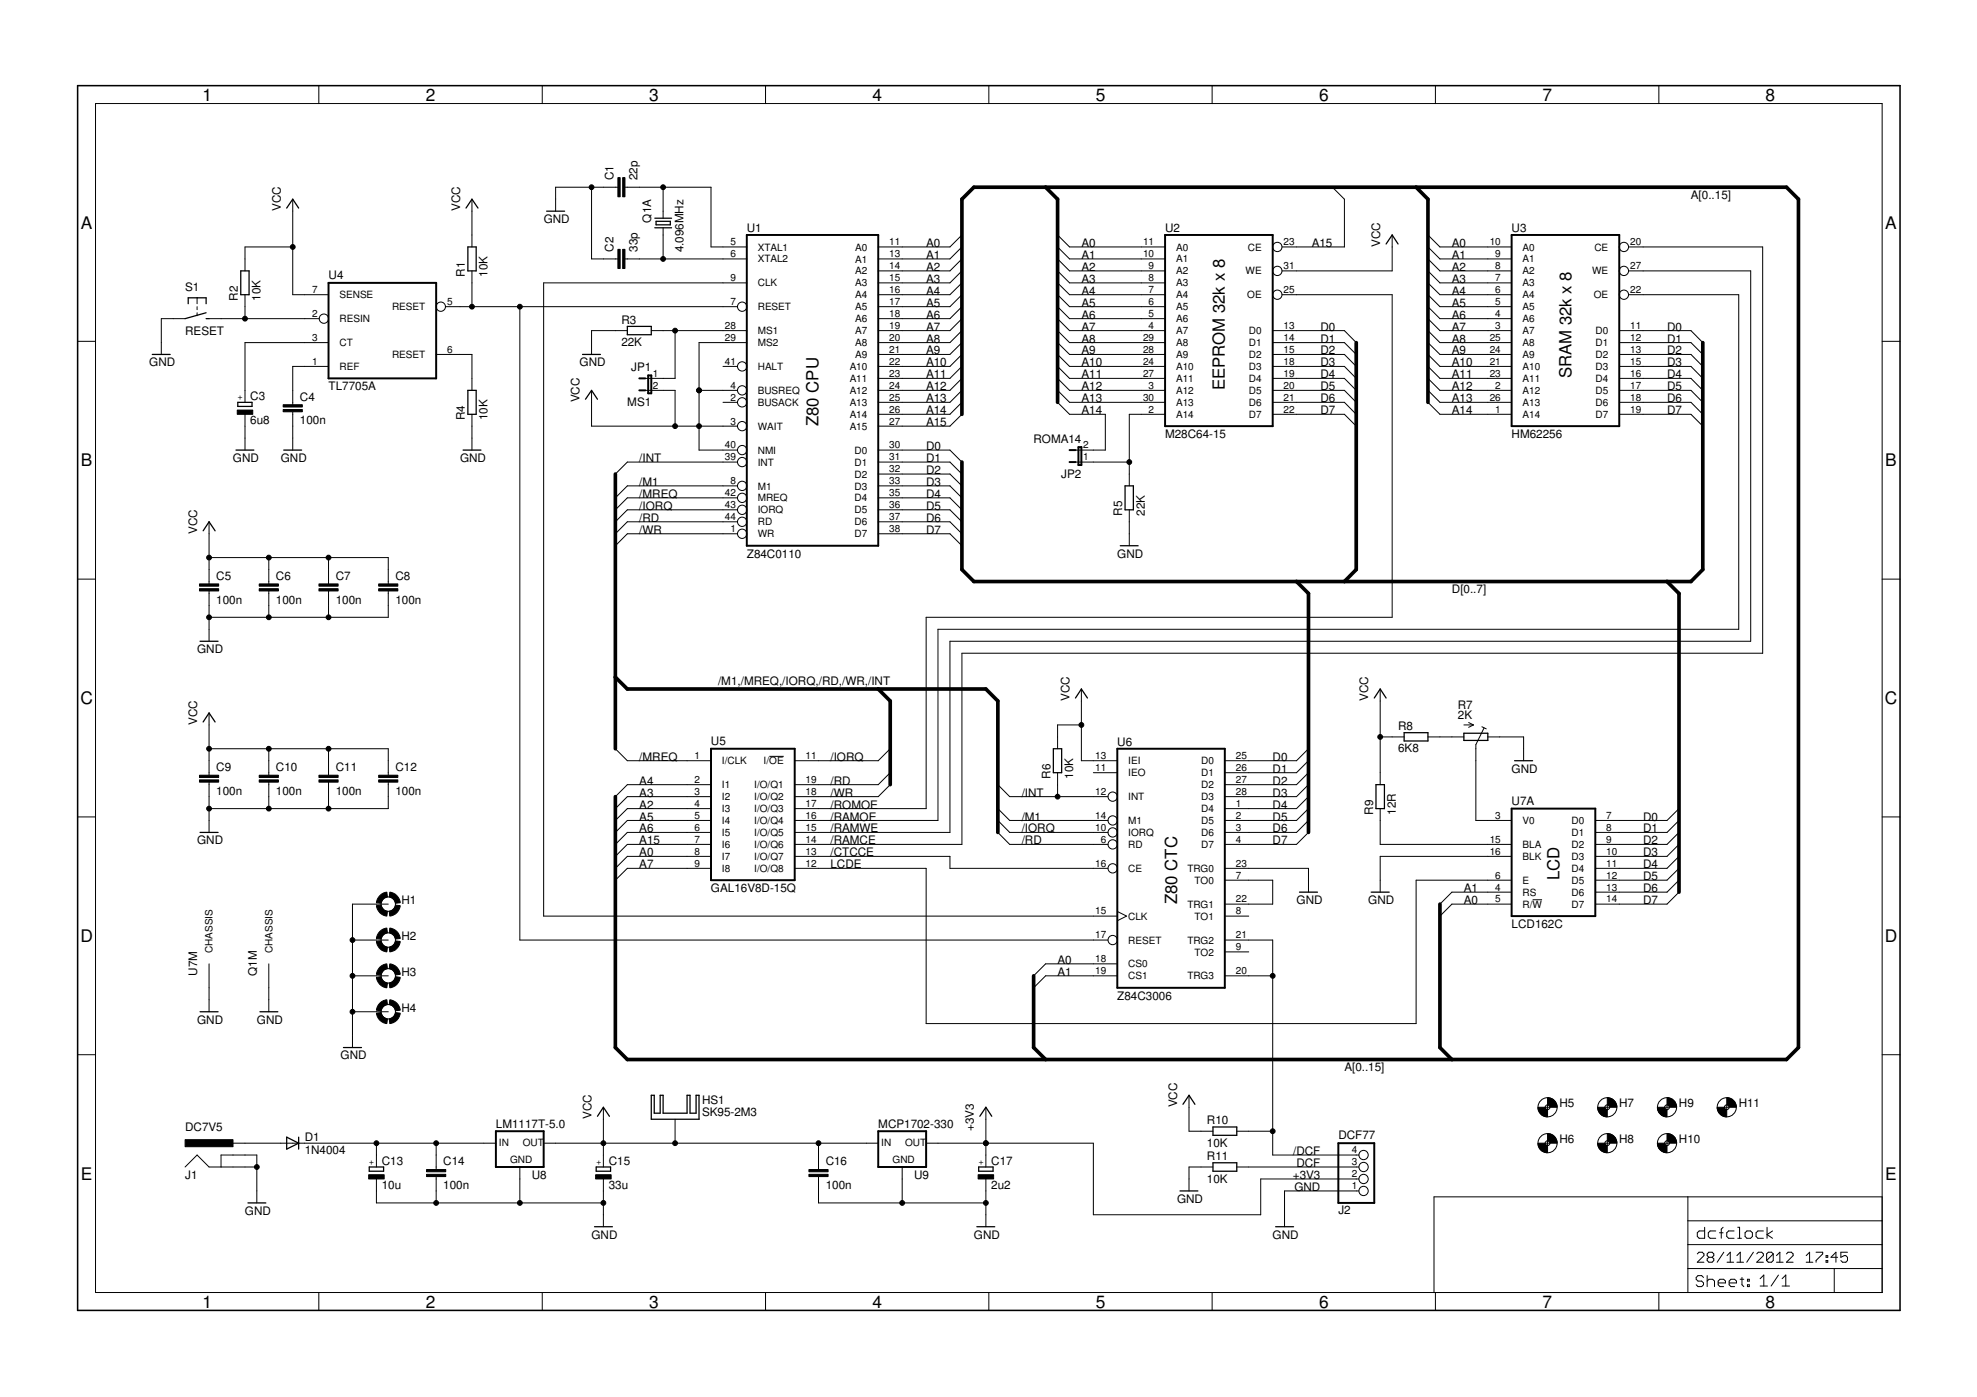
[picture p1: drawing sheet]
<svg xmlns="http://www.w3.org/2000/svg" width="297mm" height="210mm" viewBox="0 0 297 210" stroke-linecap="round" stroke-linejoin="round" font-family="sans-serif">
<g fill="none" stroke="#000" stroke-width=".15">
<path d="M14.4 15.6h268.4v178.6h-268.4zM47.9 12.9v2.7M81.5 12.9v2.7M115 12.9v2.7M148.6 12.9v2.7M182.1 12.9v2.7M215.7 12.9v2.7M249.2 12.9v2.7M44 37.1h-7.2v3.6M44 29.9v14.4h5.4M70.9 29.9v7.2M88.9 28.1v10.8h3.9"/>
<path d="M92.8 28.1h-9.3v3.6M93.9 28.1h12.9v9h5.4M93.9 38.9h18.3M99.6 28.1v4.7M99.6 34.2v4.7M144.5 35.3l-1.8 1.8h-10.7M144.5 37.1l-1.8 1.8h-10.7M144.5 38.9l-1.8 1.8h-10.7M158.9 35.3l1.8 1.8h14.3M158.9 37.1l1.8 1.8h14.3M158.9 38.9l1.8 1.8h14.3M200.2 28.1l1.8 1.8v7.2h-9.4"/>
<path d="M209.2 35.3v5.4h-16.6M214.5 35.3l1.8 1.8h10.8M214.5 37.1l1.8 1.8h10.8M214.5 38.9l1.8 1.8h10.8M244.7 37.1h20.1v61h-120.3v28.8h-25.1M11.7 51.3h2.7M27.8 47.9h-3.6v5.4M29.6 44.7v.9M29.6 46.1v.4M29.6 47v.4M31.4 47.9h16.6M36.8 44.3v3.6"/>
<path d="M49.4 51.5h-12.6v9M49.4 55.1h-5.4v5.7M65.5 53.3h5.4v5.4M66.9 46.1h43.9M70.9 40.7v5.4M78.1 46.1v95.1h88.4M88.9 58.7v5.3h21.9M94.3 49.7h-5.4v3.6M96.9 58.7h4.5v5.3M97.9 49.7h14.3M101.4 49.7v7.2h-4.5M105 58.7h5.8"/>
<path d="M108.6 55.1h2.2M112.2 42.5h-30.5v95.1h86.2M112.2 51.5h-7.2v16.1h5.8M144.5 40.7l-1.8 1.8h-10.7M144.5 42.5l-1.8 1.8h-10.7M144.5 44.3l-1.8 1.8h-10.7M144.5 46.1l-1.8 1.8h-10.7M144.5 47.9l-1.8 1.8h-10.7M144.5 49.7l-1.8 1.8h-10.7M144.5 51.5l-1.8 1.8h-10.7M144.5 53.3l-1.8 1.8h-10.7M144.5 55.1l-1.8 1.8h-10.7"/>
<path d="M144.5 56.9l-1.8 1.8h-10.7M144.5 58.7l-1.8 1.8h-10.7M158.9 40.7l1.8 1.8h14.3M158.9 42.5l1.8 1.8h14.3M158.9 44.3l1.8 1.8h14.3M158.9 46.1l1.8 1.8h14.3M158.9 47.9l1.8 1.8h14.3M158.9 49.7l1.8 1.8h14.3M158.9 51.5l1.8 1.8h14.3M158.9 53.3l1.8 1.8h14.3M158.9 55.1l1.8 1.8h14.3M158.9 56.9l1.8 1.8h14.3"/>
<path d="M158.9 58.7l1.8 1.8h14.3M191.2 49.7h10.8l1.8 1.8M191.2 51.5h10.8l1.8 1.8M191.2 53.3h10.8l1.8 1.8M191.2 55.1h10.8l1.8 1.8M191.2 56.9h10.8l1.8 1.8M191.2 58.7h10.8l1.8 1.8M192.6 44.3h16.6v48.5h-70.1v28.7h-19.7M214.5 40.7l1.8 1.8h10.8M214.5 42.5l1.8 1.8h10.8M214.5 44.3l1.8 1.8h10.8M214.5 46.1l1.8 1.8h10.8"/>
<path d="M214.5 47.9l1.8 1.8h10.8M214.5 49.7l1.8 1.8h10.8M214.5 51.5l1.8 1.8h10.8M214.5 53.3l1.8 1.8h10.8M214.5 55.1l1.8 1.8h10.8M214.5 56.9l1.8 1.8h10.8M214.5 58.7l1.8 1.8h10.8M243.3 49.7h10.8l1.7 1.8M243.3 51.5h10.8l1.7 1.8M243.3 53.3h10.8l1.7 1.8M243.3 55.1h10.8l1.7 1.8M243.3 56.9h10.8l1.7 1.8"/>
<path d="M243.3 58.7h10.8l1.7 1.8M244.7 40.7h18.3v55.7h-120.3v28.7h-23.3M244.7 44.3h16.5v50.3h-120.3v28.7h-21.5M282.8 51.3h2.7M31.4 78.4v9.3M36.8 62.3v5.3M44 61.9v5.7M70.9 62.3v5.3M108.6 60.5h2.2M110.8 69.4h-16.5l-1.8 1.8M110.8 73h-16.5l-1.8 1.8M110.8 74.8h-16.5l-1.8 1.8"/>
<path d="M110.8 76.6h-16.5l-1.8 1.8M110.8 78.4h-16.5l-1.8 1.8M132 67.6h10.7l1.8 1.8M132 69.4h10.7l1.8 1.8M132 71.2h10.7l1.8 1.8M132 73h10.7l1.8 1.8M132 74.8h10.7l1.8 1.8M132 76.6h10.7l1.8 1.8M132 78.4h10.7l1.8 1.8M144.5 60.5l-1.8 1.8h-10.7M144.5 62.3l-1.8 1.7h-10.7M158.9 60.5l1.8 1.8h5.4v5.3h-4.5"/>
<path d="M161.6 69.4h8.1M169.7 76.6v5.4M175 62.3h-5.3v10.7M191.2 60.5h10.8l1.8 1.8M191.2 62.3h10.8l1.8 1.7M214.5 60.5l1.8 1.8h10.8M243.3 60.5h10.8l1.7 1.8M243.3 62.3h10.8l1.7 1.7M11.7 87h2.7M31.4 88.8v7.6M31.4 83.8h26.9v3.9M40.4 83.8v3.9"/>
<path d="M40.4 88.8v4M49.4 83.8v3.9M49.4 88.8v4M58.3 88.8v4h-26.9M110.8 80.2h-16.5l-1.8 1.8M132 80.2h10.7l1.8 1.8M282.8 87h2.7M31.4 107.1v9.4M31.4 117.5v7.6M31.4 112.5h26.9v4M40.4 112.5v4M40.4 117.5v4"/>
<path d="M49.4 112.5v4M49.4 117.5v4M58.3 117.5v4h-26.9M92.5 112.5l1.8 1.8h12.5M106.8 117.9h-12.5l-1.8 1.8M106.8 119.7h-12.5l-1.8 1.8M115.6 113.6h2.2M133.8 112.5l-1.8 1.8h-12.6M133.8 116.1l-1.8 1.8h-12.6M133.8 117.9l-1.8 1.8h-12.6M149.9 117.9l1.8 1.8h14.8M158.9 116.1v3.6"/>
<path d="M162.5 103.5v10.8h5.4M162.5 108.9h-3.6v3.6M164.3 116.1h3.6M196.6 112.5l-1.8 1.8h-10.8M196.6 114.3l-1.8 1.8h-10.8M196.6 116.1l-1.8 1.8h-10.8M196.6 117.9l-1.8 1.8h-10.8M196.6 119.7l-1.8 1.8h-10.8M207.4 103.5v14.4M207.4 110.7h3.6M214.5 110.7h5.4M219.9 108.9h1.5"/>
<path d="M220.7 108.6l.7 .3M221.4 108.9l-.7 .4M222.7 109.2l.6 .3M223 109.4l-1.3 2.5v11.4h5.4M223.5 110.7h5.4v3.6M11.7 122.7h2.7M58.3 135.8h-5.3v21.6M106.8 121.5h-12.5l-1.8 1.8M106.8 123.3h-12.5l-1.8 1.8M106.8 125.1h-12.5l-1.8 1.8M106.8 126.9h-12.5l-1.8 1.8M106.8 130.5h-12.5l-1.8 1.7"/>
<path d="M106.8 128.7h-12.5l-1.8 1.8M119.4 130.5h19.7v23.3h73.7v-21.6h14.3M119.4 128.7h23.3v1.8h23.8M149.9 121.5l1.8 1.8h14.8M149.9 123.3l1.8 1.8h14.8M149.9 125.1l1.8 1.8h14.8M167.9 136.9l1.4 .7-1.4 .7M184 130.5h12.6v3.5M184 137.6h3.6M184 132.2h7.2v3.6h-7.2M196.6 121.5l-1.8 1.8h-10.8M196.6 123.3l-1.8 1.8h-10.8"/>
<path d="M196.6 125.1l-1.8 1.8h-10.8M207.4 121.5v5.4h19.7M227.1 135.8h-9l-1.8 1.8M227.1 128.7h-19.7v5.3M227.1 134h-9l-1.8 1.8M230.3 135.2h1.4M252.3 121.5l-1.8 1.8h-10.8M252.3 123.3l-1.8 1.8h-10.8M252.3 125.1l-1.8 1.8h-10.8M252.3 128.7l-1.8 1.8h-10.8M252.3 134l-1.8 1.8h-10.8M252.3 130.5l-1.8 1.7h-10.8"/>
<path d="M252.3 126.9l-1.8 1.8h-10.8M252.3 132.2l-1.8 1.8h-10.8M282.8 122.7h2.7M11.7 158.5h2.7M31.4 144.8v7.2M40.4 144.8v7.2M53 146.6h5.3M53 141.2h5.3M53 152h5.3M167.9 144.8h-10.8l-1.8 1.8M167.9 146.6h-10.8l-1.8 1.8M184 146.6h7.2"/>
<path d="M184 141.2h7.2v32.3h13M184 143h3.6M282.8 158.5h2.7M27.8 175.3l1.8-1.8 1.8 1.8h7.2M33.2 175.3v-1.8h5.4v7.2M35 171.8h39.5M56.6 171.8v3.5M56.6 177.1v3.6h34.1M65.5 171.8v3.9M65.5 176.8v3.9M78.1 175.3v5.4M81.7 171.8h50.3"/>
<path d="M90.7 166.4v8.9M90.7 177.1v7.2M101.4 168.2v3.6M123 171.8v3.9M123 176.8v3.9h25.1M135.6 175.3v5.4M139.1 171.8h25.2v10.7h25.1v-5.4h14.8M148.1 166.4v8.9M148.1 177.1v7.2M178.6 164.6v5.4h3.6M182.2 175.3h-3.6v3.6M185.8 175.3h18.4"/>
<path d="M185.8 170h5.4M204.2 178.9h-11.2v5.4M232.2 171.8h.7M232.2 166.4h.7M232.5 166v.7M232.5 171.4v.7M241.1 171.8h.8M241.1 166.4h.8M241.5 166v.7M241.5 171.4v.7M250.1 171.8h.7M250.1 166.4h.7"/>
<path d="M250.5 166v.7M250.5 171.4v.7M253.6 179.8v14.4M259.1 166.4h.7M259.4 166v.7M282.8 179.8h-67.3v14.4M47.9 194.2v2.7M81.5 194.2v2.7M115 194.2v2.7M148.6 194.2v2.7M182.1 194.2v2.7M215.7 194.2v2.7"/>
<path d="M249.2 194.2v2.7M253.6 190.6h29.2M253.6 187h29.2M253.6 183.4h29.2M255 188.4l.3-.2h.5l.2 .2v.3l-1 1h1M255.9 191.9l-.2-.2h-.6l-.3 .2v.3l.3 .3h.6l.2 .3v.2l-.2 .3h-.6l-.3-.3M256.1 184.4v1.7h-.8l-.3-.3v-.6l.3-.2h.8M256.5 191.7v1.6M256.5 192.5l.3-.3h.5l.3 .3v.8M256.8 188.9l-.3 .2v.3l.3 .3h.4l.3-.3v-.3l-.3-.2M256.8 188.9l-.3-.2v-.3l.3-.2h.4l.3 .2v.3l-.3 .2M256.8 188.9h.4"/>
<path d="M257.8 185h-.9l-.2 .2v.6l.2 .3h.9M258.1 192.8h1.1v-.3l-.2-.3h-.6l-.3 .3v.5l.3 .3h.6M258.3 185.2h.6M258.9 184.4l-.3 .3v1.4M259 188.2l-1 1.5M259.5 189.7h1M259.5 188.7l.5-.5v1.5M259.8 192.8h1.1v-.3l-.3-.3h-.5l-.3 .3v.5l.3 .3h.5M260.5 185h-.8l-.3 .2v.6l.3 .3h.8M261 189.7h1M261 188.7l.5-.5v1.5M261.1 186.1h.5"/>
<path d="M261.1 184.4h.3v1.7M261.5 192.2h.5M261.7 191.9v1.1l.3 .3M262.5 185h.5l.3 .2v.6l-.3 .3h-.5l-.3-.3v-.6zM262.6 192.2h.2v.3h-.2zM262.6 193h.2v.3h-.2zM263.4 188.2l-1 1.5M263.9 188.4l.3-.2h.5l.2 .2v.3l-1 1h1M264.5 192.1l.5-.5v1.6M264.5 193.2h1.1M264.9 185h-.8l-.3 .2v.6l.3 .3h.8M265.5 184.4v1.7"/>
<path d="M266.3 185l-.8 .5 .8 .6M266.4 188.4v1l-.2 .3h-.5l-.3-.3M266.4 188.4l-.2-.2h-.5l-.3 .2v1M266.4 188.4l-1 1M266.9 189.7h1M266.9 188.7l.5-.5v1.5M267.2 191.6l-1.1 1.6M267.8 193.2h1.1M267.8 192.1l.5-.5v1.6M268.4 188.4l.2-.2h.6l.2 .2v.3l-1 1h1M271.4 189.7h1M271.4 188.7l.5-.5v1.5"/>
<path d="M272.9 188.2h1v.2l-1 1v.3M274.4 189.4h.2v.3h-.2zM274.4 188.7h.2v.2h-.2zM275.6 190.6v3.6M276.1 188.9h-1l.7-.7v1.5M277.6 188.2h-1v.7l.5-.2h.2l.3 .2v.5l-.3 .3h-.5l-.2-.3"/>
<circle cx="191.9" cy="37.1" r=".7"/>
<circle cx="244" cy="37.1" r=".7"/>
<circle cx="48.7" cy="47.9" r=".7"/>
<circle cx="66.2" cy="46.1" r=".7"/>
<circle cx="111.5" cy="55.1" r=".7"/>
<circle cx="111.5" cy="58.7" r=".7"/>
<circle cx="111.5" cy="46.1" r=".7"/>
<circle cx="191.9" cy="44.3" r=".7"/>
<circle cx="191.9" cy="40.7" r=".7"/>
<circle cx="244" cy="44.3" r=".7"/>
<circle cx="244" cy="40.7" r=".7"/>
<circle cx="111.5" cy="69.4" r=".7"/>
<circle cx="111.5" cy="74.8" r=".7"/>
<circle cx="111.5" cy="73" r=".7"/>
<circle cx="111.5" cy="67.6" r=".7"/>
<circle cx="111.5" cy="64" r=".7"/>
<circle cx="111.5" cy="60.5" r=".7"/>
<circle cx="111.5" cy="78.4" r=".7"/>
<circle cx="111.5" cy="76.6" r=".7"/>
<circle cx="111.5" cy="80.2" r=".7"/>
<circle cx="167.2" cy="119.7" r=".7"/>
<circle cx="58.3" cy="135.8" r="1.08"/>
<circle cx="167.2" cy="123.3" r=".7"/>
<circle cx="167.2" cy="125.1" r=".7"/>
<circle cx="167.2" cy="130.5" r=".7"/>
<circle cx="167.2" cy="126.9" r=".7"/>
<circle cx="58.3" cy="152" r="1.08"/>
<circle cx="58.3" cy="141.2" r="1.08"/>
<circle cx="58.3" cy="146.6" r="1.08"/>
<circle cx="167.2" cy="141.2" r=".7"/>
<circle cx="204.9" cy="178.9" r=".7"/>
<circle cx="204.9" cy="173.5" r=".7"/>
<circle cx="204.9" cy="177.1" r=".7"/>
<circle cx="204.9" cy="175.3" r=".7"/>
<circle cx="232.5" cy="171.8" r="1.44"/>
<circle cx="232.5" cy="166.4" r="1.44"/>
<circle cx="232.5" cy="171.8" r=".36"/>
<circle cx="232.5" cy="166.4" r=".36"/>
<circle cx="241.5" cy="171.8" r="1.44"/>
<circle cx="241.5" cy="166.4" r="1.44"/>
<circle cx="241.5" cy="166.4" r=".36"/>
<circle cx="241.5" cy="171.8" r=".36"/>
<circle cx="250.5" cy="171.8" r="1.44"/>
<circle cx="250.5" cy="166.4" r="1.44"/>
<circle cx="250.5" cy="171.8" r=".36"/>
<circle cx="250.5" cy="166.4" r=".36"/>
<circle cx="259.4" cy="166.4" r="1.44"/>
<circle cx="259.4" cy="166.4" r=".36"/>
</g>
<path d="M11.7 12.9h273.8v184h-273.8z" fill="none" stroke="#000" stroke-width=".23"/>
<g fill="none" stroke="#000" stroke-width=".3">
<path d="M112.2 35.3h19.8v46.7h-19.8zM175 35.3h16.2v28.7h-16.2zM227.1 35.3h16.2v28.7h-16.2zM49.4 42.5h16.1v14.4h-16.1zM96.1 56.9h.8M96.1 58.7h.8M97.4 56.4h.5v2.7h-.5zM160.7 69.4h.9M160.7 67.6h.9M162 67.2h.5v2.7h-.5zM106.8 112.5h12.6v19.7h-12.6zM167.9 112.5h16.1v35.9h-16.1z"/>
<path d="M227.1 121.5h12.6v16.1h-12.6zM74.5 170h7.2v5.3h-7.2zM132 170h7.1v5.3h-7.1zM201.1 171.8h5.4v8.9h-5.4z"/>
</g>
<g fill="none" stroke="#000" stroke-width=".19">
<path d="M43.1 31.3l.9-1.4 .9 1.4M70 31.3l.9-1.4 .9 1.4M70.3 37.1h1.2v3.6h-1.2zM82.1 31.7h2.7M98.4 34.2h2.5M98.4 32.8h2.5M98.6 33.3h2.1v.5h-2.1zM208.3 36.7l.9-1.4 .9 1.4M22.9 53.3h2.7M28.3 45.6v-.9h2.7v.9M31 47.9h.4M31 47l-3.2 .9"/>
<path d="M36.2 40.7h1.2v3.6h-1.2zM70.3 58.7h1.2v3.6h-1.2zM87.5 53.3h2.7M88 60l.9-1.3 .9 1.3M94.3 49h3.6v1.3h-3.6zM30.5 79.8l.9-1.4 .9 1.4M35.5 67.6h2.6M35.7 60.5h2.2v.6h-2.2zM42.6 67.6h2.7M69.6 67.6h2.7M169 73h1.3v3.6h-1.3zM30.1 96.4h2.7"/>
<path d="M168.3 82h2.7M30.5 108.5l.9-1.4 .9 1.4M158.3 112.5h1.2v3.6h-1.2zM161.6 104.9l.9-1.4 .9 1.4M206.5 104.9l.9-1.4 .9 1.4M206.7 117.9h1.3v3.6h-1.3zM211 110.1h3.5v1.2h-3.5zM219.9 110.2h3.6v1.1h-3.6zM227.6 114.3h2.7M30.1 125.1h2.7M195.2 134h2.8M206 134h2.7"/>
<path d="M30.1 152h2.7M39.1 152h2.6M51.6 157.4h2.7M43.1 170.9l1.8 .9-1.8 .9zM44.9 170.9v1.8M55.5 175.3h2.1v.7h-2.1zM89.6 175.3h2.1v.7h-2.1zM89.8 167.7l.9-1.3 .9 1.3M97.9 164.6h.4v2.7h.9v-2.7h.4v2.7h3.6v-2.7h.5v2.7h.9v-2.7h.4v3.6h-7.1zM147 175.3h2.2v.7h-2.2zM147.2 167.7l.9-1.3 .9 1.3M177.3 178.9h2.7"/>
<path d="M177.7 165.9l.9-1.3 .9 1.3M182.2 174.7h3.6v1.3h-3.6zM182.2 169.3h3.6v1.3h-3.6zM37.3 180.7h2.6M89.3 184.3h2.7M146.8 184.3h2.7M191.7 184.3h2.7"/>
</g>
<g fill="#000" stroke="#000" stroke-width=".15">
<path d="M92.8 26.7h.4v2.9h-.4zM92.8 37.5h.4v2.8h-.4zM93.6 26.7h.3v2.9h-.3zM93.6 37.5h.3v2.8h-.3zM35.6 61.6h2.4v.7h-2.4zM42.5 61.5h2.9v.4h-2.9zM42.5 60.8h2.9v.4h-2.9zM30 88.5h2.9v.3h-2.9zM30 87.7h2.9v.4h-2.9zM38.9 88.5h2.9v.3h-2.9zM38.9 87.7h2.9v.4h-2.9zM47.9 88.5h2.9v.3h-2.9z"/>
<path d="M47.9 87.7h2.9v.4h-2.9zM56.9 88.5h2.9v.3h-2.9zM56.9 87.7h2.9v.4h-2.9zM30 117.2h2.9v.3h-2.9zM30 116.5h2.9v.3h-2.9zM38.9 117.2h2.9v.3h-2.9zM38.9 116.5h2.9v.3h-2.9zM47.9 117.2h2.9v.3h-2.9zM47.9 116.5h2.9v.3h-2.9zM56.9 117.2h2.9v.3h-2.9zM56.9 116.5h2.9v.3h-2.9zM27.8 171.2h7.2v1.1h-7.2z"/>
<path d="M55.4 176.5h2.3v.6h-2.3zM64.1 176.4h2.9v.4h-2.9zM64.1 175.7h2.9v.4h-2.9zM89.5 176.5h2.3v.6h-2.3zM121.5 176.4h2.9v.4h-2.9zM121.5 175.7h2.9v.4h-2.9zM147 176.5h2.3v.6h-2.3z"/>
</g>
<g fill="#000" stroke="#000" stroke-width=".15">
<path d="M56.6 136.1l.7-.1a1.16 1.16 0 0 0 .9 .9l-.1 .7a1.77 1.77 0 0 1-1.5-1.5z" fill-rule="evenodd"/>
<path d="M57.1 134.6a1.57 1.57 0 0 1 1-.6l.1 .8a1.08 1.08 0 0 0-.9 .9l-.7-.1 .1-.5z" fill-rule="evenodd"/>
<path d="M58.5 136.9a1.09 1.09 0 0 0 .9-.9l.7 .1a1.77 1.77 0 0 1-1.5 1.5z" fill-rule="evenodd"/>
<path d="M58.6 134a1.82 1.82 0 0 1 1.5 1.6l-.7 .1a1.15 1.15 0 0 0-.9-.9z" fill-rule="evenodd"/>
<path d="M56.6 141.5l.7-.1a1.15 1.15 0 0 0 .9 .9l-.1 .7a1.77 1.77 0 0 1-1.5-1.5z" fill-rule="evenodd"/>
<path d="M56.6 146.9l.7-.2a1.15 1.15 0 0 0 .9 1l-.1 .7a1.77 1.77 0 0 1-1.5-1.5z" fill-rule="evenodd"/>
<path d="M56.6 152.2l.7-.1a1.15 1.15 0 0 0 .9 1l-.1 .7a1.77 1.77 0 0 1-1.5-1.6z" fill-rule="evenodd"/>
<path d="M57.1 140l.5-.4 .5-.2 .1 .8a1.09 1.09 0 0 0-.9 .9l-.7-.1 .1-.5z" fill-rule="evenodd"/>
<path d="M57.1 145.3l.5-.4 .5-.1 .1 .7a1.08 1.08 0 0 0-.9 1l-.7-.1 .1-.5z" fill-rule="evenodd"/>
<path d="M57.1 150.7l.5-.4 .5-.1 .1 .7a1.15 1.15 0 0 0-.9 1l-.7-.1 .1-.5z" fill-rule="evenodd"/>
<path d="M58.5 142.3a1.15 1.15 0 0 0 .9-.9l.7 .1a1.77 1.77 0 0 1-1.5 1.5z" fill-rule="evenodd"/>
<path d="M58.5 147.7a1.08 1.08 0 0 0 .9-1l.7 .2a1.77 1.77 0 0 1-1.5 1.5z" fill-rule="evenodd"/>
<path d="M58.5 153.1a1.15 1.15 0 0 0 .9-1l.7 .1a1.77 1.77 0 0 1-1.5 1.6z" fill-rule="evenodd"/>
<path d="M58.6 139.4a1.77 1.77 0 0 1 1.5 1.6l-.7 .1a1.11 1.11 0 0 0-.9-.9z" fill-rule="evenodd"/>
<path d="M58.6 144.8a1.77 1.77 0 0 1 1.5 1.6l-.7 .1a1.15 1.15 0 0 0-.9-1z" fill-rule="evenodd"/>
<path d="M58.6 150.2a1.77 1.77 0 0 1 1.5 1.6l-.7 .1a1.15 1.15 0 0 0-.9-1z" fill-rule="evenodd"/>
<path d="M231.1 166.4h1.1l.1 .2 .2 .1v1.1a1.41 1.41 0 0 1-1.4-1.4z" fill-rule="evenodd"/>
<path d="M231.1 171.8h1.1l.1 .2 .2 .1v1.1a1.38 1.38 0 0 1-1.4-1.4z" fill-rule="evenodd"/>
<path d="M232.5 164.9a1.45 1.45 0 0 1 1.5 1.5h-1.1l-.1-.3-.3-.1z" fill-rule="evenodd"/>
<path d="M232.5 170.3a1.41 1.41 0 0 1 1.5 1.5h-1.1l-.1-.3-.3-.1z" fill-rule="evenodd"/>
<path d="M240.1 166.4h1l.1 .2 .3 .1v1.1a1.41 1.41 0 0 1-1.4-1.4z" fill-rule="evenodd"/>
<path d="M240.1 171.8h1l.1 .2 .3 .1v1.1a1.38 1.38 0 0 1-1.4-1.4z" fill-rule="evenodd"/>
<path d="M241.5 164.9a1.45 1.45 0 0 1 1.4 1.5h-1l-.2-.3-.2-.1z" fill-rule="evenodd"/>
<path d="M241.5 170.3a1.41 1.41 0 0 1 1.4 1.5h-1l-.2-.3-.2-.1z" fill-rule="evenodd"/>
<path d="M249 166.4h1.1l.1 .2 .3 .1v1.1a1.45 1.45 0 0 1-1.5-1.4z" fill-rule="evenodd"/>
<path d="M249 171.8h1.1l.1 .2 .3 .1v1.1a1.41 1.41 0 0 1-1.5-1.4z" fill-rule="evenodd"/>
<path d="M250.5 164.9a1.45 1.45 0 0 1 1.4 1.5h-1.1l-.1-.3-.2-.1z" fill-rule="evenodd"/>
<path d="M250.5 170.3a1.41 1.41 0 0 1 1.4 1.5h-1.1l-.1-.3-.2-.1z" fill-rule="evenodd"/>
<path d="M258 166.4h1.1l.1 .2 .2 .1v1.1a1.45 1.45 0 0 1-1.4-1.4z" fill-rule="evenodd"/>
<path d="M259.4 164.9a1.45 1.45 0 0 1 1.5 1.5h-1.1l-.1-.3-.3-.1z" fill-rule="evenodd"/>
<circle cx="44" cy="37.1" r=".36"/>
<circle cx="88.9" cy="28.1" r=".36"/>
<circle cx="99.6" cy="28.1" r=".36"/>
<circle cx="99.6" cy="38.9" r=".36"/>
<circle cx="36.8" cy="47.9" r=".36"/>
<circle cx="70.9" cy="46.1" r=".36"/>
<circle cx="78.1" cy="46.1" r=".36"/>
<circle cx="101.4" cy="49.7" r=".36"/>
<circle cx="105" cy="58.7" r=".36"/>
<circle cx="101.4" cy="64" r=".36"/>
<circle cx="105" cy="64" r=".36"/>
<circle cx="169.7" cy="69.4" r=".36"/>
<circle cx="31.4" cy="83.8" r=".36"/>
<circle cx="31.4" cy="92.8" r=".36"/>
<circle cx="40.4" cy="83.8" r=".36"/>
<circle cx="40.4" cy="92.8" r=".36"/>
<circle cx="49.4" cy="83.8" r=".36"/>
<circle cx="49.4" cy="92.8" r=".36"/>
<circle cx="31.4" cy="112.5" r=".36"/>
<circle cx="40.4" cy="112.5" r=".36"/>
<circle cx="49.4" cy="112.5" r=".36"/>
<circle cx="158.9" cy="119.7" r=".36"/>
<circle cx="162.5" cy="108.9" r=".36"/>
<circle cx="207.4" cy="110.7" r=".36"/>
<circle cx="31.4" cy="121.5" r=".36"/>
<circle cx="40.4" cy="121.5" r=".36"/>
<circle cx="49.4" cy="121.5" r=".36"/>
<circle cx="53" cy="146.6" r=".36"/>
<circle cx="53" cy="141.2" r=".36"/>
<circle cx="53" cy="152" r=".36"/>
<circle cx="191.2" cy="146.6" r=".36"/>
<circle cx="38.6" cy="175.3" r=".36"/>
<circle cx="56.6" cy="171.8" r=".36"/>
<circle cx="65.5" cy="171.8" r=".36"/>
<circle cx="90.7" cy="171.8" r=".36"/>
<circle cx="101.4" cy="171.8" r=".36"/>
<circle cx="123" cy="171.8" r=".36"/>
<circle cx="148.1" cy="171.8" r=".36"/>
<circle cx="191.2" cy="170" r=".36"/>
<circle cx="65.5" cy="180.7" r=".36"/>
<circle cx="78.1" cy="180.7" r=".36"/>
<circle cx="90.7" cy="180.7" r=".36"/>
<circle cx="135.6" cy="180.7" r=".36"/>
<circle cx="148.1" cy="180.7" r=".36"/>
</g>
<path d="M157.1 28.1l1.8 1.8v30.6M212.8 28.1l1.7 1.8v30.6M203.8 51.5v34.1l-1.8 1.8M255.8 51.5v34.1l-1.7 1.8h-107.8l-1.8-1.8v-16.2M92.5 71.2v41.3M144.5 62.3v-32.4l1.8-1.8h122.1l1.8 1.8v127.5l-1.8 1.8h-174.1l-1.8-1.8v-37.7M194.8 87.4l1.8 1.8v35.9M250.5 87.4l1.8 1.8v44.8M92.5 101.7l1.8 1.8h53.8l1.8 1.8v19.8M132 103.5l1.8 1.8v12.6M216.3 135.8v21.6l1.8 1.8M155.3 146.6v10.8l1.8 1.8" fill="none" stroke="#000" stroke-width=".55"/>
<g font-size="2.6">
<text x="30.4" y="15.1">1</text>
<text x="64" y="15.1">2</text>
<text x="97.5" y="15.1">3</text>
<text x="131.1" y="15.1">4</text>
<text x="164.6" y="15.1">5</text>
<text x="198.2" y="15.1">6</text>
<text x="231.7" y="15.1">7</text>
<text x="265.3" y="15.1">8</text>
<text x="12.1" y="34.3">A</text>
<text x="283.3" y="34.3">A</text>
<text x="12.1" y="70.1">B</text>
<text x="283.3" y="70.1">B</text>
<text x="12.1" y="105.8">C</text>
<text x="283.2" y="105.8">C</text>
<text x="12.1" y="141.5">D</text>
<text x="283.2" y="141.5">D</text>
<text x="12.1" y="177.2">E</text>
<text x="283.3" y="177.2">E</text>
<text x="30.4" y="196.5">1</text>
<text x="64" y="196.5">2</text>
<text x="97.5" y="196.5">3</text>
<text x="131.1" y="196.5">4</text>
<text x="164.6" y="196.5">5</text>
<text x="198.2" y="196.5">6</text>
<text x="231.7" y="196.5">7</text>
<text x="265.3" y="196.5">8</text>
</g>
<g font-size="2.5">
<text x="184" y="58.7" transform="rotate(-90 184 58.7)">EEPROM 32k x 8</text>
<text x="236.1" y="56.9" transform="rotate(-90 236.1 56.9)">SRAM 32k x 8</text>
<text x="123" y="64" transform="rotate(-90 123 64)">Z80 CPU</text>
<text x="176.8" y="135.9" transform="rotate(-90 176.8 135.9)">Z80 CTC</text>
<text x="234.3" y="132.3" transform="rotate(-90 234.3 132.3)">LCD</text>
</g>
<g font-size="1.8">
<text x="92.2" y="27.1" transform="rotate(-90 92.2 27.1)">C1</text>
<text x="95.8" y="27.1" transform="rotate(-90 95.8 27.1)">22p</text>
<text x="254.1" y="29.9">A[0..15]</text>
<text x="42.2" y="31.7" transform="rotate(-90 42.2 31.7)">VCC</text>
<text x="69.1" y="31.7" transform="rotate(-90 69.1 31.7)">VCC</text>
<text x="81.7" y="33.5">GND</text>
<text x="97.8" y="33.4" transform="rotate(-90 97.8 33.4)">Q1A</text>
<text x="112.2" y="34.9">U1</text>
<text x="175.1" y="34.9">U2</text>
<text x="227.1" y="34.9">U3</text>
<text x="49.4" y="42">U4</text>
<text x="69.9" y="41.6" transform="rotate(-90 69.9 41.6)">R1</text>
<text x="73.2" y="41.6" transform="rotate(-90 73.2 41.6)">10K</text>
<text x="92.2" y="37.8" transform="rotate(-90 92.2 37.8)">C2</text>
<text x="95.8" y="37.8" transform="rotate(-90 95.8 37.8)">33p</text>
<text x="102.7" y="37.9" transform="rotate(-90 102.7 37.9)">4.096MHz</text>
<text x="139.1" y="40.7">A2</text>
<text x="139.1" y="38.9">A1</text>
<text x="139.1" y="37.1">A0</text>
<text x="162.5" y="40.7">A2</text>
<text x="162.5" y="38.9">A1</text>
<text x="162.5" y="37.1">A0</text>
<text x="197.1" y="37.1">A15</text>
<text x="207.4" y="37.1" transform="rotate(-90 207.4 37.1)">VCC</text>
<text x="218.1" y="40.7">A2</text>
<text x="218.1" y="38.9">A1</text>
<text x="218.1" y="37.1">A0</text>
<text x="27.8" y="43.7">S1</text>
<text x="35.7" y="45.2" transform="rotate(-90 35.7 45.2)">R2</text>
<text x="39.1" y="45.2" transform="rotate(-90 39.1 45.2)">10K</text>
<text x="139.1" y="47.9">A6</text>
<text x="139.1" y="46.1">A5</text>
<text x="139.1" y="44.3">A4</text>
<text x="139.1" y="42.5">A3</text>
<text x="162.5" y="47.9">A6</text>
<text x="162.5" y="46.1">A5</text>
<text x="162.5" y="44.3">A4</text>
<text x="162.5" y="42.5">A3</text>
<text x="218.1" y="47.9">A6</text>
<text x="218.1" y="46.1">A5</text>
<text x="218.1" y="44.3">A4</text>
<text x="218.1" y="42.5">A3</text>
<text x="27.8" y="50.4">RESET</text>
<text x="93.4" y="52">22K</text>
<text x="93.4" y="48.6">R3</text>
<text x="139.1" y="53.3">A9</text>
<text x="139.1" y="51.5">A8</text>
<text x="139.1" y="49.7">A7</text>
<text x="162.5" y="53.3">A9</text>
<text x="162.5" y="51.5">A8</text>
<text x="162.5" y="49.7">A7</text>
<text x="198.4" y="49.7">D0</text>
<text x="198.4" y="51.5">D1</text>
<text x="198.4" y="53.3">D2</text>
<text x="218.1" y="53.3">A9</text>
<text x="218.1" y="51.5">A8</text>
<text x="218.1" y="49.7">A7</text>
<text x="250.5" y="49.7">D0</text>
<text x="250.5" y="51.5">D1</text>
<text x="250.5" y="53.3">D2</text>
<text x="22.4" y="55.1">GND</text>
<text x="49.4" y="58.7">TL7705A</text>
<text x="87.1" y="55.1">GND</text>
<text x="94.8" y="55.8">JP1</text>
<text x="139.1" y="58.7">A12</text>
<text x="139.1" y="56.9">A11</text>
<text x="139.1" y="55.1">A10</text>
<text x="162.5" y="58.7">A12</text>
<text x="162.5" y="56.9">A11</text>
<text x="162.5" y="55.1">A10</text>
<text x="198.4" y="55.1">D3</text>
<text x="198.4" y="56.9">D4</text>
<text x="198.4" y="58.7">D5</text>
<text x="218.1" y="58.7">A12</text>
<text x="218.1" y="56.9">A11</text>
<text x="218.1" y="55.1">A10</text>
<text x="250.5" y="55.1">D3</text>
<text x="250.5" y="56.9">D4</text>
<text x="250.5" y="58.7">D5</text>
<text x="37.6" y="63.7">6u8</text>
<text x="37.6" y="60.1">C3</text>
<text x="45.1" y="63.8">100n</text>
<text x="45.1" y="60.2">C4</text>
<text x="69.9" y="63.1" transform="rotate(-90 69.9 63.1)">R4</text>
<text x="73.2" y="63.1" transform="rotate(-90 73.2 63.1)">10K</text>
<text x="87.1" y="60.4" transform="rotate(-90 87.1 60.4)">VCC</text>
<text x="94.2" y="61">MS1</text>
<text x="139.1" y="62.2">A14</text>
<text x="139.1" y="60.4">A13</text>
<text x="139.1" y="64">A15</text>
<text x="162.5" y="62.2">A14</text>
<text x="162.5" y="60.4">A13</text>
<text x="175.1" y="65.8">M28C64-15</text>
<text x="198.4" y="60.4">D6</text>
<text x="198.4" y="62.2">D7</text>
<text x="218.1" y="62.2">A14</text>
<text x="218.1" y="60.4">A13</text>
<text x="227.1" y="65.8">HM62256</text>
<text x="250.5" y="60.4">D6</text>
<text x="250.5" y="62.2">D7</text>
<text x="35" y="69.4">GND</text>
<text x="42.2" y="69.4">GND</text>
<text x="69.1" y="69.4">GND</text>
<text x="96.1" y="69.4">/INT</text>
<text x="139.1" y="67.6">D0</text>
<text x="139.1" y="69.4">D1</text>
<text x="139.1" y="71.2">D2</text>
<text x="155.3" y="66.5">ROMA14</text>
<text x="159.5" y="71.7">JP2</text>
<text x="96.1" y="73">/M1</text>
<text x="96.1" y="74.8">/MREQ</text>
<text x="96.1" y="76.6">/IORQ</text>
<text x="139.1" y="73">D3</text>
<text x="139.1" y="74.8">D4</text>
<text x="139.1" y="76.6">D5</text>
<text x="168.6" y="77.5" transform="rotate(-90 168.6 77.5)">R5</text>
<text x="172" y="77.5" transform="rotate(-90 172 77.5)">22K</text>
<text x="29.6" y="80.2" transform="rotate(-90 29.6 80.2)">VCC</text>
<text x="96.1" y="78.4">/RD</text>
<text x="96.1" y="80.2">/WR</text>
<text x="112.2" y="83.8">Z84C0110</text>
<text x="139.1" y="78.4">D6</text>
<text x="139.1" y="80.2">D7</text>
<text x="167.9" y="83.8">GND</text>
<text x="32.5" y="87.1">C5</text>
<text x="41.5" y="87.1">C6</text>
<text x="50.4" y="87.1">C7</text>
<text x="59.4" y="87.1">C8</text>
<text x="218.1" y="89.2">D[0..7]</text>
<text x="32.5" y="90.7">100n</text>
<text x="41.5" y="90.7">100n</text>
<text x="50.4" y="90.7">100n</text>
<text x="59.4" y="90.7">100n</text>
<text x="29.6" y="98.1">GND</text>
<text x="107.9" y="103">/M1,/MREQ,/IORQ,/RD,/WR,/INT</text>
<text x="160.7" y="105.3" transform="rotate(-90 160.7 105.3)">VCC</text>
<text x="205.6" y="105.3" transform="rotate(-90 205.6 105.3)">VCC</text>
<text x="219" y="106.5">R7</text>
<text x="29.6" y="108.9" transform="rotate(-90 29.6 108.9)">VCC</text>
<text x="106.8" y="112">U5</text>
<text x="167.9" y="112.1">U6</text>
<text x="210.1" y="113">6K8</text>
<text x="210.1" y="109.7">R8</text>
<text x="219" y="108">2K</text>
<text x="32.5" y="119.4">100n</text>
<text x="32.5" y="115.8">C9</text>
<text x="41.5" y="119.4">100n</text>
<text x="41.5" y="115.8">C10</text>
<text x="50.4" y="119.4">100n</text>
<text x="50.4" y="115.8">C11</text>
<text x="59.4" y="119.4">100n</text>
<text x="59.4" y="115.8">C12</text>
<text x="96.1" y="117.9">A4</text>
<text x="96.1" y="119.7">A3</text>
<text x="96.1" y="114.3">/MREQ</text>
<text x="124.8" y="114.3">/IORQ</text>
<text x="124.8" y="117.9">/RD</text>
<text x="124.8" y="119.7">/WR</text>
<text x="153.5" y="119.7">/INT</text>
<text x="157.8" y="117" transform="rotate(-90 157.8 117)">R6</text>
<text x="161.2" y="117" transform="rotate(-90 161.2 117)">10K</text>
<text x="191.2" y="114.3">D0</text>
<text x="191.2" y="116.1">D1</text>
<text x="191.2" y="117.9">D2</text>
<text x="191.2" y="119.7">D3</text>
<text x="227.1" y="116.1">GND</text>
<text x="96.1" y="125.1">A6</text>
<text x="96.1" y="123.3">A5</text>
<text x="96.1" y="121.5">A2</text>
<text x="124.8" y="121.5">/ROMOE</text>
<text x="124.8" y="123.3">/RAMOE</text>
<text x="124.8" y="125.1">/RAMWE</text>
<text x="153.5" y="123.3">/M1</text>
<text x="153.5" y="125.1">/IORQ</text>
<text x="191.2" y="121.5">D4</text>
<text x="191.2" y="123.3">D5</text>
<text x="191.2" y="125.1">D6</text>
<text x="206.3" y="122.4" transform="rotate(-90 206.3 122.4)">R9</text>
<text x="209.7" y="122.4" transform="rotate(-90 209.7 122.4)">12R</text>
<text x="227.1" y="120.9">U7A</text>
<text x="246.9" y="123.3">D0</text>
<text x="246.9" y="125.1">D1</text>
<text x="29.6" y="126.9">GND</text>
<text x="96.1" y="130.5">A7</text>
<text x="96.1" y="128.7">A0</text>
<text x="96.1" y="126.9">A15</text>
<text x="124.8" y="128.7">/CTCCE</text>
<text x="124.8" y="130.5">LCDE</text>
<text x="124.8" y="126.9">/RAMCE</text>
<text x="153.5" y="126.9">/RD</text>
<text x="191.2" y="126.9">D7</text>
<text x="246.9" y="126.9">D2</text>
<text x="246.9" y="128.7">D3</text>
<text x="246.9" y="130.5">D4</text>
<text x="60.3" y="135.9">H1</text>
<text x="106.8" y="134.1">GAL16V8D-15Q</text>
<text x="194.8" y="135.9">GND</text>
<text x="205.6" y="135.9">GND</text>
<text x="219.9" y="134.1">A1</text>
<text x="219.9" y="135.9">A0</text>
<text x="246.9" y="132.3">D5</text>
<text x="246.9" y="134.1">D6</text>
<text x="246.9" y="135.9">D7</text>
<text x="60.3" y="141.2">H2</text>
<text x="227.1" y="139.4">LCD162C</text>
<text x="29.6" y="146.6" transform="rotate(-90 29.6 146.6)">U7M</text>
<text x="38.6" y="146.6" transform="rotate(-90 38.6 146.6)">Q1M</text>
<text x="60.3" y="146.6">H3</text>
<text x="158.9" y="146.6">A1</text>
<text x="158.9" y="144.8">A0</text>
<text x="29.6" y="153.8">GND</text>
<text x="38.6" y="153.8">GND</text>
<text x="60.3" y="152">H4</text>
<text x="167.9" y="150.2">Z84C3006</text>
<text x="51.2" y="159.2">GND</text>
<text x="202" y="161">A[0..15]</text>
<text x="105.5" y="167.7">SK95-2M3</text>
<text x="105.5" y="165.9">HS1</text>
<text x="176.8" y="166.4" transform="rotate(-90 176.8 166.4)">VCC</text>
<text x="234.3" y="166.4">H5</text>
<text x="243.3" y="166.4">H7</text>
<text x="252.3" y="166.4">H9</text>
<text x="261.2" y="166.4">H11</text>
<text x="27.8" y="170">DC7V5</text>
<text x="45.8" y="173.4">1N4004</text>
<text x="45.8" y="171.4">D1</text>
<text x="74.5" y="169.4">LM1117T-5.0</text>
<text x="88.9" y="168.2" transform="rotate(-90 88.9 168.2)">VCC</text>
<text x="132" y="169.4">MCP1702-330</text>
<text x="146.3" y="170" transform="rotate(-90 146.3 170)">+3V3</text>
<text x="181.3" y="172.3">10K</text>
<text x="181.3" y="168.9">R10</text>
<text x="194.3" y="173.6">/DCF</text>
<text x="201.1" y="171.2">DCF77</text>
<text x="234.3" y="171.8">H6</text>
<text x="243.3" y="171.8">H8</text>
<text x="252.3" y="171.8">H10</text>
<text x="27.8" y="177.1">J1</text>
<text x="57.4" y="178.6">10u</text>
<text x="57.4" y="175">C13</text>
<text x="66.6" y="178.7">100n</text>
<text x="66.6" y="175.1">C14</text>
<text x="79.9" y="177.1">U8</text>
<text x="91.5" y="178.6">33u</text>
<text x="91.5" y="175">C15</text>
<text x="124.1" y="178.7">100n</text>
<text x="124.1" y="175.1">C16</text>
<text x="137.3" y="177.1">U9</text>
<text x="148.9" y="178.6">2u2</text>
<text x="148.9" y="175">C17</text>
<text x="181.3" y="177.7">10K</text>
<text x="181.3" y="174.3">R11</text>
<text x="194.3" y="177.1">+3V3</text>
<text x="194.5" y="178.9">GND</text>
<text x="194.8" y="175.3">DCF</text>
<text x="36.8" y="182.5">GND</text>
<text x="176.8" y="180.7">GND</text>
<text x="201.1" y="182.4">J2</text>
<text x="88.9" y="186.1">GND</text>
<text x="146.3" y="186.1">GND</text>
<text x="191.2" y="186.1">GND</text>
</g>
<g font-size="1.5">
<text x="109.7" y="36.9">5</text>
<text x="109.7" y="38.7">6</text>
<text x="113.9" y="37.6">XTAL1</text>
<text x="113.9" y="39.4">XTAL2</text>
<text x="128.5" y="37.6">A0</text>
<text x="128.5" y="39.4">A1</text>
<text x="128.5" y="41.2">A2</text>
<text x="133.6" y="36.9">11</text>
<text x="133.6" y="38.7">13</text>
<text x="133.6" y="40.4">14</text>
<text x="171.7" y="38.7">10</text>
<text x="171.7" y="36.9">11</text>
<text x="172.6" y="40.4">9</text>
<text x="176.7" y="41.2">A2</text>
<text x="176.7" y="39.4">A1</text>
<text x="176.7" y="37.6">A0</text>
<text x="187.1" y="41.2">WE</text>
<text x="187.5" y="37.6">CE</text>
<text x="192.9" y="36.9">23</text>
<text x="192.9" y="40.4">31</text>
<text x="223.8" y="36.9">10</text>
<text x="224.6" y="40.4">8</text>
<text x="224.6" y="38.7">9</text>
<text x="228.8" y="41.2">A2</text>
<text x="228.8" y="39.4">A1</text>
<text x="228.8" y="37.6">A0</text>
<text x="239.2" y="41.2">WE</text>
<text x="239.6" y="37.6">CE</text>
<text x="244.9" y="36.9">20</text>
<text x="244.9" y="40.4">27</text>
<text x="46.9" y="44">7</text>
<text x="46.9" y="47.6">2</text>
<text x="51" y="44.8">SENSE</text>
<text x="58.9" y="46.6">RESET</text>
<text x="67.2" y="45.8">5</text>
<text x="109.7" y="45.8">7</text>
<text x="109.7" y="42.2">9</text>
<text x="113.9" y="46.6">RESET</text>
<text x="113.9" y="43">CLK</text>
<text x="128.5" y="43">A3</text>
<text x="128.5" y="44.8">A4</text>
<text x="128.5" y="46.6">A5</text>
<text x="133.6" y="42.2">15</text>
<text x="133.6" y="44">16</text>
<text x="133.6" y="45.8">17</text>
<text x="133.6" y="47.6">18</text>
<text x="172.6" y="47.6">5</text>
<text x="172.6" y="45.8">6</text>
<text x="172.6" y="44">7</text>
<text x="172.6" y="42.2">8</text>
<text x="176.7" y="46.6">A5</text>
<text x="176.7" y="44.8">A4</text>
<text x="176.7" y="43">A3</text>
<text x="187.4" y="44.8">OE</text>
<text x="192.9" y="44">25</text>
<text x="224.6" y="47.6">4</text>
<text x="224.6" y="45.8">5</text>
<text x="224.6" y="44">6</text>
<text x="224.6" y="42.2">7</text>
<text x="228.8" y="46.6">A5</text>
<text x="228.8" y="44.8">A4</text>
<text x="228.8" y="43">A3</text>
<text x="239.5" y="44.8">OE</text>
<text x="244.9" y="44">22</text>
<text x="46.9" y="51.2">3</text>
<text x="51" y="52">CT</text>
<text x="51" y="48.4">RESIN</text>
<text x="58.9" y="53.8">RESET</text>
<text x="67.2" y="53">6</text>
<text x="108.9" y="49.4">28</text>
<text x="108.9" y="51.2">29</text>
<text x="113.9" y="50.2">MS1</text>
<text x="113.9" y="52">MS2</text>
<text x="128.5" y="48.4">A6</text>
<text x="128.5" y="50.2">A7</text>
<text x="128.5" y="52">A8</text>
<text x="128.5" y="53.8">A9</text>
<text x="133.6" y="49.4">19</text>
<text x="133.6" y="51.2">20</text>
<text x="133.6" y="53">21</text>
<text x="171.7" y="53">28</text>
<text x="171.7" y="51.2">29</text>
<text x="172.6" y="49.4">4</text>
<text x="176.7" y="50.2">A7</text>
<text x="176.7" y="48.4">A6</text>
<text x="176.7" y="53.8">A9</text>
<text x="176.7" y="52">A8</text>
<text x="187.7" y="50.2">D0</text>
<text x="187.7" y="52">D1</text>
<text x="187.7" y="53.8">D2</text>
<text x="192.9" y="49.4">13</text>
<text x="192.9" y="51.2">14</text>
<text x="192.9" y="53">15</text>
<text x="223.8" y="53">24</text>
<text x="223.8" y="51.2">25</text>
<text x="224.6" y="49.4">3</text>
<text x="228.8" y="50.2">A7</text>
<text x="228.8" y="48.4">A6</text>
<text x="228.8" y="53.8">A9</text>
<text x="228.8" y="52">A8</text>
<text x="239.7" y="50.2">D0</text>
<text x="239.7" y="52">D1</text>
<text x="239.7" y="53.8">D2</text>
<text x="244.9" y="49.4">11</text>
<text x="244.9" y="51.2">12</text>
<text x="244.9" y="53">13</text>
<text x="46.9" y="54.8">1</text>
<text x="51" y="55.6">REF</text>
<text x="98.1" y="56.6">1</text>
<text x="98.1" y="58.4">2</text>
<text x="108.9" y="54.8">41</text>
<text x="109.7" y="58.4">4</text>
<text x="113.9" y="55.6">HALT</text>
<text x="113.9" y="59.2">BUSREQ</text>
<text x="127.7" y="55.6">A10</text>
<text x="127.7" y="57.4">A11</text>
<text x="127.7" y="59.2">A12</text>
<text x="133.6" y="54.8">22</text>
<text x="133.6" y="56.6">23</text>
<text x="133.6" y="58.4">24</text>
<text x="171.7" y="54.8">24</text>
<text x="171.7" y="56.6">27</text>
<text x="172.6" y="58.4">3</text>
<text x="176.7" y="59.2">A12</text>
<text x="176.7" y="55.6">A10</text>
<text x="176.7" y="57.4">A11</text>
<text x="187.7" y="55.6">D3</text>
<text x="187.7" y="57.4">D4</text>
<text x="187.7" y="59.2">D5</text>
<text x="192.9" y="54.8">18</text>
<text x="192.9" y="56.6">19</text>
<text x="192.9" y="58.4">20</text>
<text x="223.8" y="54.8">21</text>
<text x="223.8" y="56.6">23</text>
<text x="224.6" y="58.4">2</text>
<text x="228.8" y="59.2">A12</text>
<text x="228.8" y="55.6">A10</text>
<text x="228.8" y="57.4">A11</text>
<text x="239.7" y="55.6">D3</text>
<text x="239.7" y="57.4">D4</text>
<text x="239.7" y="59.2">D5</text>
<text x="244.9" y="54.8">15</text>
<text x="244.9" y="56.6">16</text>
<text x="244.9" y="58.4">17</text>
<text x="109.7" y="63.8">3</text>
<text x="109.7" y="60.2">2</text>
<text x="113.9" y="64.6">WAIT</text>
<text x="113.9" y="61">BUSACK</text>
<text x="127.7" y="61">A13</text>
<text x="127.7" y="62.8">A14</text>
<text x="127.7" y="64.6">A15</text>
<text x="133.6" y="60.2">25</text>
<text x="133.6" y="62">26</text>
<text x="133.6" y="63.8">27</text>
<text x="171.7" y="60.2">30</text>
<text x="172.6" y="62">2</text>
<text x="176.7" y="62.8">A14</text>
<text x="176.7" y="61">A13</text>
<text x="187.7" y="61">D6</text>
<text x="187.7" y="62.8">D7</text>
<text x="192.9" y="60.2">21</text>
<text x="192.9" y="62">22</text>
<text x="223.8" y="60.2">26</text>
<text x="224.6" y="62">1</text>
<text x="228.8" y="62.8">A14</text>
<text x="228.8" y="61">A13</text>
<text x="239.7" y="61">D6</text>
<text x="239.7" y="62.8">D7</text>
<text x="244.9" y="60.2">18</text>
<text x="244.9" y="62">19</text>
<text x="108.9" y="69.2">39</text>
<text x="108.9" y="67.4">40</text>
<text x="113.9" y="70">INT</text>
<text x="113.9" y="68.2">NMI</text>
<text x="128.4" y="68.2">D0</text>
<text x="128.4" y="70">D1</text>
<text x="128.4" y="71.8">D2</text>
<text x="133.6" y="67.4">30</text>
<text x="133.6" y="69.2">31</text>
<text x="133.6" y="71">32</text>
<text x="162.7" y="69.2">1</text>
<text x="162.7" y="67.4">2</text>
<text x="108.9" y="74.6">42</text>
<text x="108.9" y="76.4">43</text>
<text x="109.7" y="72.8">8</text>
<text x="113.9" y="73.6">M1</text>
<text x="113.9" y="75.3">MREQ</text>
<text x="113.9" y="77.1">IORQ</text>
<text x="128.4" y="73.6">D3</text>
<text x="128.4" y="75.3">D4</text>
<text x="128.4" y="77.1">D5</text>
<text x="133.6" y="72.8">33</text>
<text x="133.6" y="74.6">35</text>
<text x="133.6" y="76.4">36</text>
<text x="108.9" y="78.1">44</text>
<text x="109.7" y="79.9">1</text>
<text x="113.9" y="78.9">RD</text>
<text x="113.9" y="80.7">WR</text>
<text x="128.4" y="78.9">D6</text>
<text x="128.4" y="80.7">D7</text>
<text x="133.6" y="78.1">37</text>
<text x="133.6" y="79.9">38</text>
<text x="104.3" y="114.1">1</text>
<text x="104.3" y="117.6">2</text>
<text x="104.3" y="119.4">3</text>
<text x="108.5" y="114.8">I/CLK</text>
<text x="108.5" y="118.4">I1</text>
<text x="113.3" y="118.4">I/O/Q1</text>
<text x="114.7" y="114.8">I/OE</text>
<text x="121" y="117.6">19</text>
<text x="121" y="119.4">18</text>
<text x="121" y="114.1">11</text>
<text x="164.6" y="114.1">13</text>
<text x="164.6" y="115.9">11</text>
<text x="164.6" y="119.4">12</text>
<text x="169.5" y="114.8">IEI</text>
<text x="169.5" y="116.6">IEO</text>
<text x="180.5" y="114.8">D0</text>
<text x="180.5" y="116.6">D1</text>
<text x="180.5" y="118.4">D2</text>
<text x="185.7" y="114.1">25</text>
<text x="185.7" y="115.9">26</text>
<text x="185.7" y="117.6">27</text>
<text x="185.7" y="119.4">28</text>
<text x="104.3" y="121.2">4</text>
<text x="104.3" y="123">5</text>
<text x="104.3" y="124.8">6</text>
<text x="108.5" y="120.2">I2</text>
<text x="108.5" y="122">I3</text>
<text x="108.5" y="123.8">I4</text>
<text x="108.5" y="125.6">I5</text>
<text x="113.3" y="120.2">I/O/Q2</text>
<text x="113.3" y="122">I/O/Q3</text>
<text x="113.3" y="123.8">I/O/Q4</text>
<text x="113.3" y="125.6">I/O/Q5</text>
<text x="121" y="121.2">17</text>
<text x="121" y="123">16</text>
<text x="121" y="124.8">15</text>
<text x="164.6" y="123">14</text>
<text x="164.6" y="124.8">10</text>
<text x="169.5" y="123.8">M1</text>
<text x="169.5" y="125.6">IORQ</text>
<text x="169.5" y="120.2">INT</text>
<text x="180.5" y="120.2">D3</text>
<text x="180.5" y="122">D4</text>
<text x="180.5" y="123.8">D5</text>
<text x="180.5" y="125.6">D6</text>
<text x="185.7" y="121.2">1</text>
<text x="185.7" y="123">2</text>
<text x="185.7" y="124.8">3</text>
<text x="224.6" y="123">3</text>
<text x="228.8" y="123.8">V0</text>
<text x="236.1" y="123.8">D0</text>
<text x="236.1" y="125.6">D1</text>
<text x="241.3" y="123">7</text>
<text x="241.3" y="124.8">8</text>
<text x="104.3" y="126.6">7</text>
<text x="104.3" y="128.4">8</text>
<text x="104.3" y="130.2">9</text>
<text x="108.5" y="127.4">I6</text>
<text x="108.5" y="129.2">I7</text>
<text x="108.5" y="131">I8</text>
<text x="113.3" y="127.4">I/O/Q6</text>
<text x="113.3" y="129.2">I/O/Q7</text>
<text x="113.3" y="131">I/O/Q8</text>
<text x="121" y="126.6">14</text>
<text x="121" y="128.4">13</text>
<text x="121" y="130.2">12</text>
<text x="164.6" y="130.2">16</text>
<text x="165.4" y="126.6">6</text>
<text x="169.5" y="131">CE</text>
<text x="169.5" y="127.4">RD</text>
<text x="178.4" y="131">TRG0</text>
<text x="180.5" y="127.4">D7</text>
<text x="185.7" y="126.6">4</text>
<text x="185.7" y="130.2">23</text>
<text x="223.8" y="126.6">15</text>
<text x="223.8" y="128.4">16</text>
<text x="228.8" y="127.4">BLA</text>
<text x="228.8" y="129.2">BLK</text>
<text x="236.1" y="127.4">D2</text>
<text x="236.1" y="129.2">D3</text>
<text x="236.1" y="131">D4</text>
<text x="241.3" y="126.6">9</text>
<text x="241.3" y="128.4">10</text>
<text x="241.3" y="130.2">11</text>
<text x="164.6" y="137.4">15</text>
<text x="178.4" y="136.4">TRG1</text>
<text x="179.5" y="132.8">TO0</text>
<text x="185.7" y="135.6">22</text>
<text x="185.7" y="132">7</text>
<text x="185.7" y="137.4">8</text>
<text x="224.6" y="133.8">4</text>
<text x="224.6" y="135.6">5</text>
<text x="224.6" y="132">6</text>
<text x="228.8" y="134.6">RS</text>
<text x="228.8" y="136.4">R/W</text>
<text x="228.8" y="132.8">E</text>
<text x="236.1" y="132.8">D5</text>
<text x="236.1" y="134.6">D6</text>
<text x="236.1" y="136.4">D7</text>
<text x="241.3" y="132">12</text>
<text x="241.3" y="133.8">13</text>
<text x="241.3" y="135.6">14</text>
<text x="32" y="143.2" transform="rotate(-90 32 143.2)">CHASSIS</text>
<text x="40.9" y="143.2" transform="rotate(-90 40.9 143.2)">CHASSIS</text>
<text x="164.6" y="141">17</text>
<text x="169.5" y="138.2">CLK</text>
<text x="169.5" y="141.8">RESET</text>
<text x="178.4" y="141.8">TRG2</text>
<text x="179.5" y="138.2">TO1</text>
<text x="179.5" y="143.6">TO2</text>
<text x="185.7" y="141">21</text>
<text x="185.7" y="142.8">9</text>
<text x="164.6" y="144.6">18</text>
<text x="164.6" y="146.4">19</text>
<text x="169.5" y="145.4">CS0</text>
<text x="169.5" y="147.2">CS1</text>
<text x="178.4" y="147.2">TRG3</text>
<text x="185.7" y="146.4">20</text>
<text x="75" y="172.2">IN</text>
<text x="78.5" y="172.2">OUT</text>
<text x="132.4" y="172.2">IN</text>
<text x="136" y="172.2">OUT</text>
<text x="203.1" y="173.3">4</text>
<text x="76.7" y="174.8">GND</text>
<text x="134.1" y="174.8">GND</text>
<text x="203.1" y="178.7">1</text>
<text x="203.1" y="176.9">2</text>
<text x="203.1" y="175.1">3</text>
</g>
<g font-size="1.2">
<text x="36.4" y="60.2" transform="rotate(-90 36.4 60.2)">+</text>
<text x="56.1" y="175.1" transform="rotate(-90 56.1 175.1)">+</text>
<text x="90.3" y="175.1" transform="rotate(-90 90.3 175.1)">+</text>
<text x="147.7" y="175.1" transform="rotate(-90 147.7 175.1)">+</text>
</g>
</svg>
